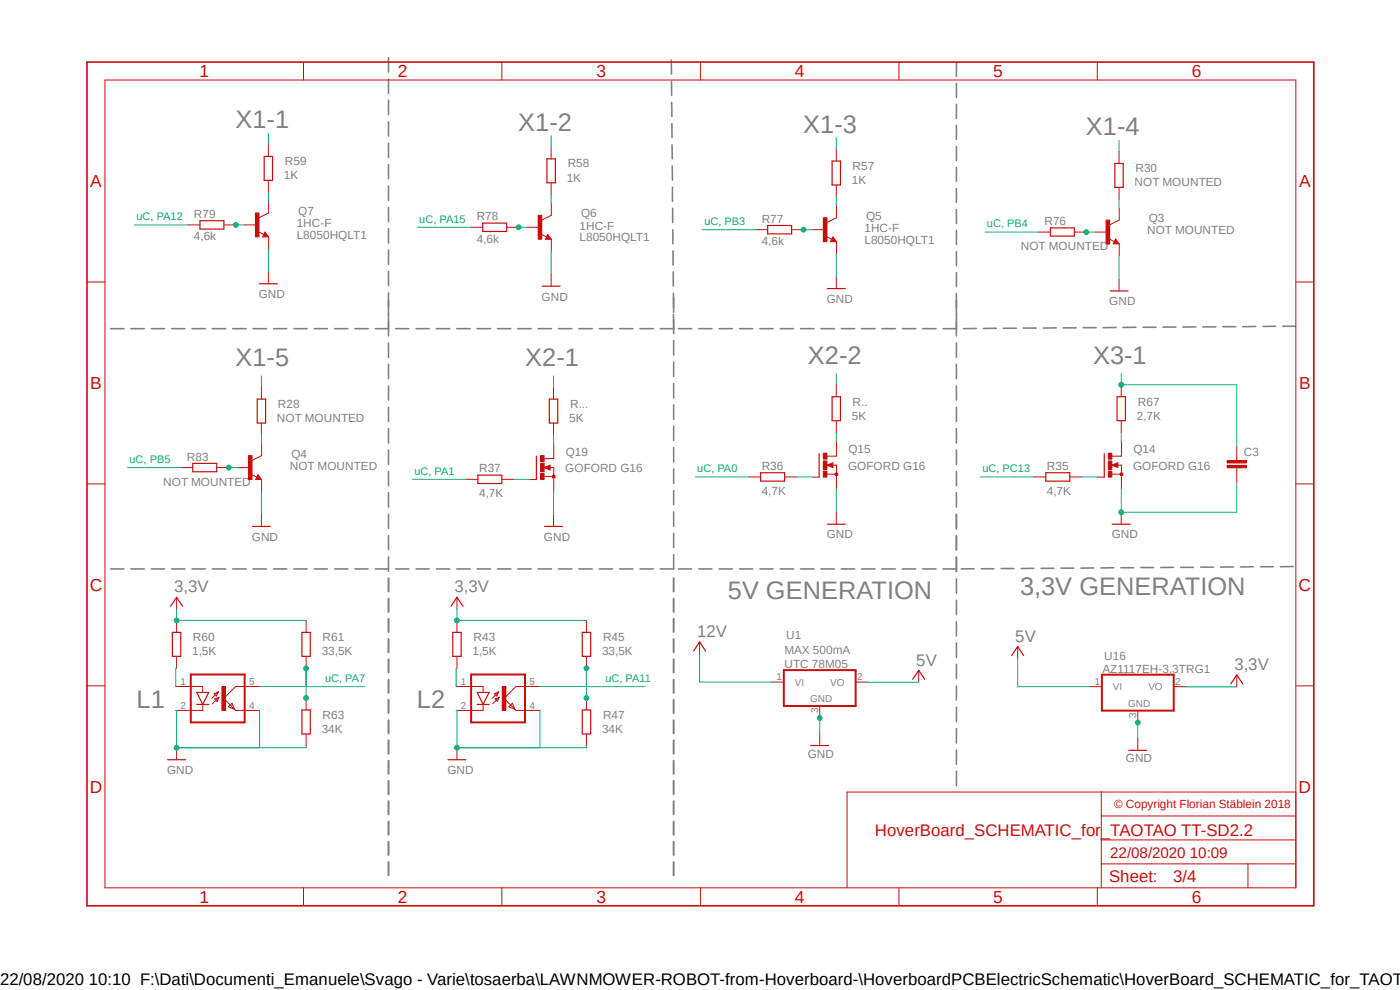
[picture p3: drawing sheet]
<svg xmlns="http://www.w3.org/2000/svg" width="297mm" height="210mm" viewBox="0 0 297 210" stroke-linecap="round" stroke-linejoin="round" font-family="sans-serif">
<path d="M17.9 12.1l261.2 180.6M279.1 12.1l-261.2 180.6" fill="none" stroke="#fff" stroke-width=".21"/>
<g fill="none" stroke="#808080" stroke-width=".42">
<path d="M82.4 122.7v2.8M82.4 127v2.8M82.4 131.3v2.8M82.4 135.6v2.8M82.4 139.9v2.8M142.9 122.7v2.8M142.9 127v2.8M142.9 131.3v2.8M142.9 135.6v2.8M142.9 139.9v2.8M82.4 144.2v2.8M82.4 148.5v2.8"/>
<path d="M82.4 152.8v2.8M82.4 157.1v2.8M142.9 144.2v2.8M142.9 148.5v2.8M142.9 152.8v2.8M142.9 157.1v2.8M82.4 161.4v2.8M82.4 165.7v2.8M82.4 170v2.8M82.4 174.3v2.8M82.4 178.6v2.8M142.9 161.4v2.8"/>
<path d="M142.9 165.7v2.8M142.9 170v2.8M142.9 174.3v2.8M142.9 178.6v2.8M82.4 182.9v2.8M142.9 182.9v2.8"/>
</g>
<g fill="none" stroke="#808080" stroke-width=".34">
<path d="M82.4 12.2v3.1M82.4 16.8v3M142.4 12.7l.1 3M142.5 17.2v3M202.9 13.2v3M202.9 17.7v3M82.4 21.3v3M82.4 25.8v3.1M82.4 30.4v3M82.4 34.9v3M82.4 39.5v3M142.5 21.7v3"/>
<path d="M142.5 26.2l.1 3M142.6 30.7v3M142.6 35.2l.1 3M142.7 39.7v3M202.9 22.1v3M202.9 26.6v2.9M202.9 31.1v2.9M202.9 35.5v3M82.4 44v3M82.4 48.5v3.1M82.4 53v3.1M82.4 57.6v3"/>
<path d="M142.7 44.2v3M142.7 48.7v3M142.8 53.2v3M142.8 57.7v3M202.9 40v2.9M202.9 44.4v3M202.9 48.9v3M202.9 53.4v2.9M202.9 57.8v3M23.5 69.7h2.8M27.8 69.7h2.8M32.1 69.7h2.8"/>
<path d="M36.4 69.7h2.8M40.7 69.7h2.9M45 69.7h2.9M49.4 69.7h2.8M53.7 69.7h2.8M58 69.7h2.8M62.4 69.7h2.8M66.7 69.7h2.8M71 69.7h2.8M75.3 69.7h2.8M79.6 69.7h2.8M82.4 62.1v9.2"/>
<path d="M82.4 72.8v3M82.4 77.3v3M83.9 69.7h2.8M88.3 69.7h2.8M92.6 69.7h2.8M96.9 69.7h2.8M101.2 69.7h2.9M105.5 69.7h2.9M109.9 69.7h2.8M114.2 69.7h2.8M118.5 69.7h2.8M122.8 69.7h2.8"/>
<path d="M127.1 69.7h2.9M131.4 69.7h2.9M135.8 69.7h2.8M142.9 66.7v3h-2.8M142.9 62.2v3M142.9 63.2v3.1M142.9 67.7v3.1M142.9 72.3v3M142.9 76.8v3M143.9 69.7h2.8M148.3 69.7h2.7M152.6 69.7h2.8"/>
<path d="M156.9 69.7h2.8M161.2 69.7h2.8M165.5 69.7h2.9M169.8 69.7h2.9M174.2 69.7h2.8M178.5 69.7h2.8M182.8 69.7h2.8M187.1 69.7h2.8M191.4 69.7h2.9M195.7 69.7h2.9M200.1 69.7h2.8M202.9 62.3v9"/>
<path d="M202.9 72.8v3M202.9 77.3v3M207.1 69.7h-2.7M211.4 69.6l-2.8 .1M212.9 69.6h2.7M217.1 69.6h2.7M224.1 69.6h-2.8M225.6 69.6h2.7M229.8 69.5h2.7M236.8 69.5h-2.8M241 69.4l-2.7 .1M242.5 69.4h2.7"/>
<path d="M246.7 69.4h2.8M253.7 69.3l-2.7 .1M255.2 69.3h2.7M259.4 69.3h2.8M266.4 69.3h-2.7M270.6 69.2l-2.7 .1M272.2 69.2h2.7M82.4 81.9v3M82.4 86.4v3M82.4 90.9v3.1M82.4 95.5v3M82.4 100v3"/>
<path d="M142.9 81.4v3M142.9 85.9v3M142.9 90.4v3.1M142.9 95v3M142.9 99.5v3M202.9 81.9v3M202.9 86.4v3M202.9 90.9v3.1M202.9 95.5v3M202.9 100v3M82.4 104.5v3.1M82.4 109.1v3"/>
<path d="M82.4 113.6v3M82.4 118.2v3M142.9 104.1v3M142.9 108.6v3M142.9 113.1v3.1M142.9 117.6v3.1h-2.8M202.9 104.5v3.1M202.9 109.1v3.1M202.9 113.6v3.2M202.9 118.2v3.1M23.5 120.7h2.8M27.8 120.7h2.8"/>
<path d="M32.1 120.7h2.8M36.4 120.7h2.8M40.7 120.7h2.9M45 120.7h2.9M49.4 120.7h2.8M53.7 120.7h2.8M58 120.7h2.8M62.4 120.7h2.8M66.7 120.7h2.8M71 120.7h2.8M75.3 120.7h2.8M79.6 120.7h2.8"/>
<path d="M83.9 120.7h2.8M88.3 120.7h2.8M92.6 120.7h2.8M96.9 120.7h2.8M101.2 120.7h2.9M105.5 120.7h2.9M109.9 120.7h2.8M114.2 120.7h2.8M118.5 120.7h2.8M122.8 120.7h2.8M127.1 120.7h2.9M131.4 120.7h2.9"/>
<path d="M135.8 120.7h2.8M143.9 120.7h2.8M148.3 120.7h2.7M152.6 120.7h2.8M156.9 120.7h2.8M161.2 120.7h2.8M165.5 120.7h2.9M169.8 120.7h2.9M174.2 120.7h2.8M178.5 120.7h2.8M182.8 120.7h2.8M187.1 120.7h2.8"/>
<path d="M191.4 120.7h2.9M195.7 120.7h2.9M200.1 120.7h2.8M202.9 122.8v3.1M202.9 127.3v3.1M202.9 131.9v3M202.9 136.4v3M206.6 120.6l-2.7 .1M208.2 120.6h2.7M212.4 120.6h2.7M219.3 120.6h-2.7M220.9 120.6h2.7"/>
<path d="M225.1 120.5h2.7M232 120.5h-2.7M236.3 120.4l-2.7 .1M237.8 120.4h2.7M242 120.4h2.7M249 120.4h-2.7M250.5 120.4h2.7M254.7 120.3h2.7M261.7 120.3h-2.7M265.9 120.2l-2.7 .1M267.4 120.2h2.7M274.4 120.2h-2.7"/>
<path d="M202.9 140.9v3.1M202.9 145.5v3M202.9 150v3.1M202.9 154.6v3M202.9 159.1v3M202.9 163.6v3.1"/>
</g>
<g fill="none" stroke="#c90d0c" stroke-width=".21">
<path d="M22.3 17h252.6v171.3h-252.6zM64.4 13.2v3.8M106.5 13.2v3.8M148.6 13.2v3.8M190.7 13.2v3.8M232.8 13.2v3.8M56.9 30.6v2.6M56.9 38.3v2.5M18.5 59.8h3.8M54.7 49.1l1.3 .6M56.2 49.2l.8 1h-1.3zM56.9 57.7v2.5"/>
<path d="M57 45.2l-2.1 1M274.9 59.8h3.8M18.5 102.7h3.8M274.9 102.7h3.8M18.5 145.5h3.8M274.9 145.5h3.8M233.6 168v20.3M233.6 178.2h41.3M233.6 173.1h41.3M274.9 168h-95.2v20.3M64.4 188.3v3.9M106.5 188.3v3.9"/>
<path d="M148.6 188.3v3.9M190.7 188.3v3.9M232.8 188.3v3.9M233.6 183.3h41.3M264.8 183.3v5"/>
</g>
<path d="M18.5 13.2h260.2v179h-260.2z" fill="none" stroke="#c90d0c" stroke-width=".34"/>
<path d="M56 33.2h1.8v5.1h-1.8zM56.2 49.7l.1 .3h-.3l.2-.5 .5 .6h-.7M55 60.2h3.8" fill="none" stroke="#c90d0c" stroke-width=".25"/>
<path d="M54.2 45.2h.7v5h-.7z" fill-rule="evenodd" fill="#c90d0c"/>
<path d="M116.9 31.2v2.5M116.9 38.8v2.5M39.9 47.7h2.5M47.5 47.7h2.5M51.9 47.7h2.5M54.2 45.2h.7v5h-.7zM57 42.6v2.6M57 50.2v2.6M114.7 49.7l1.3 .5M116.2 49.7l.8 1.1h-1.3zM116.9 58.2v2.5M117 45.7l-2.1 1" fill="none" stroke="#c90d0c" stroke-width=".21"/>
<path d="M116 33.7h1.8v5.1h-1.8zM42.4 46.8h5.1v1.8h-5.1zM116.2 50.2l.1 .3h-.3l.2-.5 .5 .6h-.7M115 60.7h3.8" fill="none" stroke="#c90d0c" stroke-width=".25"/>
<path d="M114.2 45.7h.7v5.1h-.7z" fill-rule="evenodd" fill="#c90d0c"/>
<path d="M177.4 31.6v2.6M177.4 39.2v2.6M99.9 48.2h2.5M107.5 48.2h2.5M111.9 48.2h2.5M114.2 45.7h.7v5.1h-.7zM117 43.1v2.6M117 50.8v2.5M175.2 50.1l1.2 .7M176.7 50.2l.8 1.1h-1.3zM177.4 58.7v2.5M177.5 46.2l-2.1 1" fill="none" stroke="#c90d0c" stroke-width=".21"/>
<path d="M176.5 34.2h1.8v5h-1.8zM102.4 47.3h5.1v1.8h-5.1zM176.7 50.8l.1 .2h-.4l.3-.5 .5 .6h-.8M175.5 61.2h3.8" fill="none" stroke="#c90d0c" stroke-width=".25"/>
<path d="M174.7 46.2h.7v5.1h-.7z" fill-rule="evenodd" fill="#c90d0c"/>
<path d="M237.4 32.1v2.6M237.4 39.8v2.5M160.3 48.7h2.6M167.9 48.7h2.6M172.4 48.7h2.5M174.7 46.2h.7v5.1h-.7zM177.5 43.6v2.6M177.5 51.3v2.5M235.2 50.6l1.2 .7M236.7 50.7l.7 1h-1.2zM237.4 59.2v2.5M237.4 46.7l-2 1" fill="none" stroke="#c90d0c" stroke-width=".21"/>
<path d="M236.5 34.7h1.8v5.1h-1.8zM162.9 47.8h5v1.8h-5zM236.7 51.2l.1 .3h-.4l.3-.5 .5 .6h-.8M235.5 61.7h3.8" fill="none" stroke="#c90d0c" stroke-width=".25"/>
<path d="M234.7 46.7h.7v5.1h-.7z" fill-rule="evenodd" fill="#c90d0c"/>
<path d="M220.3 49.2h2.5M227.9 49.2h2.6M232.4 49.2h2.5M234.7 46.7h.7v5.1h-.7zM237.4 44.2v2.5M237.4 51.7v2.6M55.5 82.1v2.6M55.5 89.7v2.6M55.5 96.6l-2 1.1M53.3 100.6l1.2 .6M54.7 100.7l.8 1h-1.3zM55.5 109.1v2.6" fill="none" stroke="#c90d0c" stroke-width=".21"/>
<path d="M222.8 48.3h5.1v1.8h-5.1zM54.6 84.7h1.7v5h-1.7zM53.6 111.7h3.8M54.7 101.2l.2 .3h-.4l.2-.5 .5 .6h-.7" fill="none" stroke="#c90d0c" stroke-width=".25"/>
<path d="M52.7 96.6h.8v5.1h-.8z" fill-rule="evenodd" fill="#c90d0c"/>
<g fill="none" stroke="#c90d0c" stroke-width=".21">
<path d="M38.4 99.2h2.5M46 99.2h2.5M50.4 99.2h2.6M52.7 96.6h.8v5.1h-.8zM55.5 94.1v2.5M55.5 101.7v2.6M37.5 126.7v2.5M37.5 131.6v2.6M37.5 139.2v2.6M39.8 145.6h3.2v1.3M43 149.4v1.3h-3.2M45.4 147.2l.9-.4-.4 .9z"/>
<path d="M45.6 148.3l.8-.4-.3 .9zM46.3 146.8l-1.4 1.4M46.4 147.9l-1.4 1.4M48.5 149.9l.7-.7 .5 1.3zM52.5 145.6h-2.5l-2.5 2.6 2.5 2.5h2.5"/>
</g>
<path d="M40.9 98.3h5.1v1.8h-5.1zM36.2 128.6l1.3-1.9 1.2 1.9M36.6 134.2h1.8v5h-1.8zM41.7 146.9h2.6l-1.3 2.5zM41.7 149.4h2.6" fill="none" stroke="#c90d0c" stroke-width=".25"/>
<path d="M40.5 143.1h11.4v10.1h-11.4z" fill="none" stroke="#c90d0c" stroke-width=".42"/>
<path d="M47.1 145.6h.7v5.1h-.7z" fill-rule="evenodd" fill="#c90d0c"/>
<g fill="none" stroke="#c90d0c" stroke-width=".21">
<path d="M64.9 131.6v2.6M64.9 139.2v2.6M96.9 126.7v2.5M96.9 131.6v2.6M96.9 139.2v2.6M37.3 145.6h2.5M37.3 150.7h2.5M37.5 158.6v2.6M47.1 145.6h.7v5.1h-.7zM52.5 145.6h2.6M52.5 150.7h2.6M64.9 148.1v2.5"/>
<path d="M64.9 155.7v2.5M99.3 145.6h3.2v1.3M102.5 149.4v1.3h-3.2M104.9 147.2l.9-.4-.4 .9zM105 148.3l.9-.4-.4 .9zM105.8 146.8l-1.4 1.4M105.9 147.9l-1.4 1.4M107.9 149.9l.8-.7 .5 1.3zM112 145.6h-2.5l-2.6 2.6 2.6 2.5h2.5"/>
</g>
<path d="M64.1 134.2h1.7v5h-1.7zM95.7 128.6l1.2-1.9 1.3 1.9M96.1 134.2h1.7v5h-1.7zM64.1 150.6h1.7v5.1h-1.7zM101.2 146.9h2.6l-1.3 2.5zM101.2 149.4h2.6M35.6 161.2h3.8" fill="none" stroke="#c90d0c" stroke-width=".25"/>
<path d="M99.9 143.1h11.5v10.1h-11.5z" fill="none" stroke="#c90d0c" stroke-width=".42"/>
<path d="M106.6 145.6h.7v5.1h-.7z" fill-rule="evenodd" fill="#c90d0c"/>
<g fill="none" stroke="#c90d0c" stroke-width=".21">
<path d="M115.4 99.2l1.3-.5v1zM116.6 99.2h.9v5.1M117.4 82.1v2.6M117.4 89.7v2.6M117.5 94.1v3.2h-2.1M112.4 101.7h1.4M115.4 101.1h2.1M117.4 109.1v2.6M124.4 131.6v2.6M124.4 139.2v2.6M148.4 136.2v2.5M215.9 137.2v2.5"/>
<path d="M96.8 145.6h2.5M96.8 150.7h2.5M96.9 158.6v2.6M106.6 145.6h.7v5.1h-.7zM112 145.6h2.6M112 150.7h2.6M124.4 148.1v2.5M124.4 155.7v2.5M163.7 144.7h2.6M173.9 149.8v2.5M173.9 155.6v2.6M181.5 144.7h2.6"/>
<path d="M194.9 142.2v2.5M231.2 145.7h2.6M241.4 150.7v2.6M241.4 156.6v2.6M249 145.7h2.5M262.4 143.2v2.5"/>
</g>
<path d="M113.8 96.8v4.9M116.5 84.7h1.8v5h-1.8zM115.5 111.7h3.8M123.5 134.2h1.8v5h-1.8zM147.2 138.1l1.2-1.9 1.3 1.9M214.6 139.1l1.3-1.9 1.3 1.9M123.5 150.6h1.8v5.1h-1.8zM172 158.2h3.8M193.6 144.1l1.3-1.9 1.3 1.9M239.5 159.2h3.8M261.1 145.1l1.3-1.9 1.3 1.9M95 161.2h3.8" fill="none" stroke="#c90d0c" stroke-width=".25"/>
<path d="M166.3 142.2h15.2v7.6h-15.2zM233.8 143.1h15.2v7.6h-15.2z" fill="none" stroke="#c90d0c" stroke-width=".42"/>
<path d="M116.6 98.9l-.9 .3 .9 .2v-.2h-.3" fill="none" stroke="#c90d0c" stroke-width=".34"/>
<path d="M117.2 100.9l.3-.1 .2 .1 .1 .2-.1 .2h-.5z" fill-rule="evenodd" fill="#c90d0c"/>
<path d="M117.2 100.9l.3-.1 .2 .1 .1 .2-.1 .2h-.5z" fill="none" stroke="#c90d0c" stroke-width=".21"/>
<path d="M114.7 100.5h.7v1.2h-.7z" fill-rule="evenodd" fill="#c90d0c"/>
<path d="M114.7 100.5h.7v1.2h-.7z" fill="none" stroke="#c90d0c" stroke-width=".21"/>
<path d="M114.7 96.6h.7v1.3h-.7z" fill-rule="evenodd" fill="#c90d0c"/>
<path d="M114.7 96.6h.7v1.3h-.7z" fill="none" stroke="#c90d0c" stroke-width=".21"/>
<path d="M114.7 98.3h.7v1.8h-.7z" fill-rule="evenodd" fill="#c90d0c"/>
<path d="M114.7 98.3h.7v1.8h-.7zM175.4 98.7l1.3-.5v1zM176.6 98.7h.9v5.1M177.4 81.6v2.6M177.4 89.2v2.6M177.5 93.6v3.2h-2.1M98.8 101.7h2.6M106.5 101.7h2.5M172.4 101.2h1.4M175.4 100.6h2.1M177.4 108.7v2.5" fill="none" stroke="#c90d0c" stroke-width=".21"/>
<path d="M173.8 96.3v4.9M176.5 84.2h1.8v5h-1.8zM101.4 100.8h5.1v1.8h-5.1zM175.5 111.2h3.8" fill="none" stroke="#c90d0c" stroke-width=".25"/>
<path d="M176.6 98.4l-.9 .3 .9 .2v-.2h-.3" fill="none" stroke="#c90d0c" stroke-width=".34"/>
<path d="M177.2 100.4h.5v.4h-.5z" fill-rule="evenodd" fill="#c90d0c"/>
<path d="M177.2 100.4h.5v.4h-.5z" fill="none" stroke="#c90d0c" stroke-width=".21"/>
<path d="M174.7 99.9h.7v1.3h-.7z" fill-rule="evenodd" fill="#c90d0c"/>
<path d="M174.7 99.9h.7v1.3h-.7z" fill="none" stroke="#c90d0c" stroke-width=".21"/>
<path d="M174.7 96.1h.7v1.3h-.7z" fill-rule="evenodd" fill="#c90d0c"/>
<path d="M174.7 96.1h.7v1.3h-.7z" fill="none" stroke="#c90d0c" stroke-width=".21"/>
<path d="M174.7 97.8h.7v1.8h-.7z" fill-rule="evenodd" fill="#c90d0c"/>
<path d="M174.7 97.8h.7v1.8h-.7zM235.9 98.7l1.3-.5v1zM237 98.7h.9v5.1M237.9 81.6v2.6M237.9 89.2v2.6M237.9 93.6v3.2h-2M158.8 101.2h2.6M166.5 101.2h2.5M232.8 101.2h1.5M235.9 100.6h2M237.9 108.7v2.5" fill="none" stroke="#c90d0c" stroke-width=".21"/>
<path d="M234.3 96.3v4.9M237 84.2h1.8v5h-1.8zM161.4 100.3h5.1v1.8h-5.1zM236 111.2h3.8" fill="none" stroke="#c90d0c" stroke-width=".25"/>
<path d="M237 98.4l-.9 .3 .9 .2v-.2h-.2" fill="none" stroke="#c90d0c" stroke-width=".34"/>
<path d="M237.7 100.4h.5v.4h-.5z" fill-rule="evenodd" fill="#c90d0c"/>
<path d="M237.7 100.4h.5v.4h-.5z" fill="none" stroke="#c90d0c" stroke-width=".21"/>
<path d="M235.1 99.9h.8v1.3h-.8z" fill-rule="evenodd" fill="#c90d0c"/>
<path d="M235.1 99.9h.8v1.3h-.8z" fill="none" stroke="#c90d0c" stroke-width=".21"/>
<path d="M235.1 96.1h.8v1.3h-.8z" fill-rule="evenodd" fill="#c90d0c"/>
<path d="M235.1 96.1h.8v1.3h-.8z" fill="none" stroke="#c90d0c" stroke-width=".21"/>
<path d="M235.1 97.8h.8v1.8h-.8z" fill-rule="evenodd" fill="#c90d0c"/>
<path d="M235.1 97.8h.8v1.8h-.8zM262.4 97.2v.5M262.4 99.2v.5M219.3 101.2h2.6M226.9 101.2h2.6" fill="none" stroke="#c90d0c" stroke-width=".21"/>
<path d="M221.9 100.3h5v1.8h-5z" fill="none" stroke="#c90d0c" stroke-width=".25"/>
<path d="M260.3 98.7h4.1v.5h-4.1z" fill-rule="evenodd" fill="#c90d0c"/>
<path d="M260.3 98.7h4.1v.5h-4.1z" fill="none" stroke="#c90d0c" stroke-width=".21"/>
<path d="M260.3 97.7h4.1v.5h-4.1z" fill-rule="evenodd" fill="#c90d0c"/>
<path d="M260.3 97.7h4.1v.5h-4.1zM262.4 94.7v2.5M262.4 99.7v2.6" fill="none" stroke="#c90d0c" stroke-width=".21"/>
<path d="M56.9 52.8v4.9M116.9 53.3v4.9M177.4 53.8v4.9M237.4 54.3v4.9M55.5 104.3v4.8M37.3 150.7h.2v7.9h17.6v-7.9" fill="none" stroke="#0dab76" stroke-width=".21"/>
<circle cx="37.5" cy="158.6" r=".51" fill="#0dab76"/>
<g fill="none" stroke="#0dab76" stroke-width=".21">
<path d="M64.9 158.2v.4h-27.4M96.8 150.7h.1v7.9h17.7v-7.9"/>
<circle cx="37.5" cy="158.6" r=".51"/>
</g>
<circle cx="96.9" cy="158.6" r=".51" fill="#0dab76"/>
<g fill="none" stroke="#0dab76" stroke-width=".21">
<path d="M124.4 158.2v.4h-27.5M173.9 152.3v3.3"/>
<circle cx="96.9" cy="158.6" r=".51"/>
</g>
<circle cx="173.9" cy="152.3" r=".51" fill="#0dab76"/>
<g fill="none" stroke="#0dab76" stroke-width=".21">
<path d="M241.4 153.2v3.4"/>
<circle cx="173.9" cy="152.3" r=".51"/>
</g>
<circle cx="241.4" cy="153.3" r=".51" fill="#0dab76"/>
<g fill="none" stroke="#0dab76" stroke-width=".21">
<path d="M117.4 104.3v4.8M177.4 103.8v4.9M262.4 102.3v6.4h-24.5v-4.9"/>
<circle cx="241.4" cy="153.3" r=".51"/>
</g>
<circle cx="237.9" cy="108.7" r=".51" fill="#0dab76"/>
<g fill="none" stroke="#0dab76" stroke-width=".21">
<path d="M50 47.7h1.9M56.9 40.8v1.9"/>
<circle cx="237.9" cy="108.7" r=".51"/>
</g>
<circle cx="50" cy="47.7" r=".51" fill="#0dab76"/>
<g fill="none" stroke="#0dab76" stroke-width=".21">
<path d="M28.5 47.7h11.4M109.9 48.2h2M116.9 41.3v1.9"/>
<circle cx="50" cy="47.7" r=".51"/>
</g>
<circle cx="110" cy="48.2" r=".51" fill="#0dab76"/>
<g fill="none" stroke="#0dab76" stroke-width=".21">
<path d="M88.5 48.2h11.4M170.4 48.7h2M177.4 41.8v1.9"/>
<circle cx="110" cy="48.2" r=".51"/>
</g>
<circle cx="170.5" cy="48.7" r=".51" fill="#0dab76"/>
<g fill="none" stroke="#0dab76" stroke-width=".21">
<path d="M149 48.7h11.3M230.4 49.2h2M237.4 42.3v1.9"/>
<circle cx="170.5" cy="48.7" r=".51"/>
</g>
<circle cx="230.5" cy="49.2" r=".51" fill="#0dab76"/>
<g fill="none" stroke="#0dab76" stroke-width=".21">
<path d="M56.9 28.3v2.3M116.9 28.7v2.5M177.4 29.3v2.3M237.4 29.8v2.3M209 49.2h11.3M48.5 99.2h1.9M55.5 92.3v1.9"/>
<circle cx="230.5" cy="49.2" r=".51"/>
</g>
<circle cx="48.5" cy="99.2" r=".51" fill="#0dab76"/>
<g fill="none" stroke="#0dab76" stroke-width=".21">
<path d="M55.5 79.8v2.3M27.1 99.2h11.3M37.5 129.2v2.4h27.4"/>
<circle cx="48.5" cy="99.2" r=".51"/>
</g>
<circle cx="37.5" cy="131.6" r=".51" fill="#0dab76"/>
<g fill="none" stroke="#0dab76" stroke-width=".21">
<path d="M96.9 129.2v2.4h27.5"/>
<circle cx="37.5" cy="131.6" r=".51"/>
</g>
<circle cx="96.9" cy="131.6" r=".51" fill="#0dab76"/>
<g fill="none" stroke="#0dab76" stroke-width=".21">
<path d="M148.4 138.7v6h15.3M215.9 139.7v6h15.3M37.5 141.8h-.2v3.8M55.1 145.6h9.8M64.9 141.8v3.9h12.5M184.1 144.7h10.8M251.5 145.7h10.9M251.5 145.7h.1"/>
<circle cx="96.9" cy="131.6" r=".51"/>
</g>
<circle cx="64.9" cy="141.8" r=".51" fill="#0dab76"/>
<g fill="none" stroke="#0dab76" stroke-width=".21">
<path d="M64.9 141.8v6.4"/>
<circle cx="64.9" cy="141.8" r=".51"/>
</g>
<circle cx="64.9" cy="148.1" r=".51" fill="#0dab76"/>
<g fill="none" stroke="#0dab76" stroke-width=".21">
<path d="M96.9 141.8h-.1v3.8M114.6 145.6h9.8M124.4 141.8v3.9h12.5"/>
<circle cx="64.9" cy="148.1" r=".51"/>
</g>
<circle cx="124.4" cy="141.8" r=".51" fill="#0dab76"/>
<g fill="none" stroke="#0dab76" stroke-width=".21">
<path d="M124.4 141.8v6.4"/>
<circle cx="124.4" cy="141.8" r=".51"/>
</g>
<circle cx="124.4" cy="148.1" r=".51" fill="#0dab76"/>
<g fill="none" stroke="#0dab76" stroke-width=".21">
<path d="M117.4 79.8v2.3M177.4 79.2v2.4M237.9 79.2v2.4h24.5v13.1M117.4 92.3v1.9M177.4 91.8v1.9M237.9 91.8v1.9M87.5 101.7h11.3M109 101.7h3.4M147.5 101.2h11.3M169 101.2h3.4"/>
<circle cx="124.4" cy="148.1" r=".51"/>
</g>
<circle cx="237.9" cy="81.6" r=".51" fill="#0dab76"/>
<g fill="none" stroke="#0dab76" stroke-width=".21">
<path d="M208 101.2h11.3M229.5 101.2h3.4"/>
<circle cx="237.9" cy="81.6" r=".51"/>
</g>
<g font-size="5.4" fill="#808080">
<text x="50" y="27.2">X1-1</text>
<text x="109.9" y="27.7">X1-2</text>
<text x="170.4" y="28.2">X1-3</text>
<text x="230.4" y="28.7">X1-4</text>
<text x="50" y="77.7">X1-5</text>
<text x="111.4" y="77.7">X2-1</text>
<text x="171.4" y="77.2">X2-2</text>
<text x="231.9" y="77.2">X3-1</text>
<text x="154.4" y="127.2">5V GENERATION</text>
<text x="216.4" y="126.2">3,3V GENERATION</text>
<text x="29" y="150.2">L1</text>
<text x="88.4" y="150.2">L2</text>
</g>
<g font-size="3.7" fill="#c90d0c">
<text x="42.3" y="16.4">1</text>
<text x="84.4" y="16.4">2</text>
<text x="126.5" y="16.4">3</text>
<text x="168.6" y="16.4">4</text>
<text x="210.7" y="16.4">5</text>
<text x="252.9" y="16.4">6</text>
<text x="19.1" y="39.7">A</text>
<text x="275.6" y="39.7">A</text>
<text x="19.1" y="82.5">B</text>
<text x="275.6" y="82.5">B</text>
<text x="19" y="125.4">C</text>
<text x="275.5" y="125.4">C</text>
<text x="19" y="168.2">D</text>
<text x="275.5" y="168.2">D</text>
<text x="42.3" y="191.6">1</text>
<text x="84.4" y="191.6">2</text>
<text x="126.5" y="191.6">3</text>
<text x="168.6" y="191.6">4</text>
<text x="210.7" y="191.6">5</text>
<text x="252.9" y="191.6">6</text>
</g>
<g font-size="3.6" fill="#808080">
<text x="37" y="125.7">3,3V</text>
<text x="96.4" y="125.7">3,3V</text>
<text x="147.9" y="135.2">12V</text>
<text x="215.4" y="136.2">5V</text>
<text x="194.4" y="141.2">5V</text>
<text x="261.9" y="142.2">3,3V</text>
</g>
<g font-size="3.6" fill="#c90d0c">
<text x="185.6" y="177.4">HoverBoard_SCHEMATIC_for_TAOTAO TT-SD2.2</text>
<text x="235.3" y="187.2">Sheet:</text>
<text x="248.9" y="187.1">3/4</text>
</g>
<text font-size="3.6" x="0" y="208.9">22/08/2020 10:10 F:\Dati\Documenti_Emanuele\Svago - Varie\tosaerba\LAWNMOWER-ROBOT-from-Hoverboard-\HoverboardPCBElectricSchematic\HoverBoard_SCHEMATIC_for_TAOTA</text>
<text font-size="3.2" fill="#c90d0c" x="235.5" y="182">22/08/2020 10:09</text>
<g font-size="2.5" fill="#808080">
<text x="60.5" y="35">R59</text>
<text x="120.4" y="35.5">R58</text>
<text x="60.2" y="38">1K</text>
<text x="120.2" y="38.5">1K</text>
<text x="180.7" y="39">1K</text>
<text x="180.9" y="36">R57</text>
<text x="240.7" y="39.5">NOT MOUNTED</text>
<text x="240.9" y="36.5">R30</text>
<text x="41.1" y="46.2">R79</text>
<text x="63.3" y="45.6">Q7</text>
<text x="101.1" y="46.7">R78</text>
<text x="123.3" y="46.1">Q6</text>
<text x="161.6" y="47.2">R77</text>
<text x="183.7" y="46.6">Q5</text>
<text x="221.6" y="47.7">R76</text>
<text x="243.7" y="47.1">Q3</text>
<text x="41.1" y="51">4,6k</text>
<text x="63" y="50.7">L8050HQLT1</text>
<text x="63" y="48.2">1HC-F</text>
<text x="101.1" y="51.5">4,6k</text>
<text x="122.9" y="51.2">L8050HQLT1</text>
<text x="122.9" y="48.7">1HC-F</text>
<text x="161.6" y="52">4,6k</text>
<text x="183.4" y="51.7">L8050HQLT1</text>
<text x="183.4" y="49.2">1HC-F</text>
<text x="216.6" y="53">NOT MOUNTED</text>
<text x="243.4" y="49.7">NOT MOUNTED</text>
<text x="54.9" y="63.2">GND</text>
<text x="114.9" y="63.8">GND</text>
<text x="175.4" y="64.3">GND</text>
<text x="235.3" y="64.7">GND</text>
<text x="58.8" y="89.5">NOT MOUNTED</text>
<text x="59" y="86.5">R28</text>
<text x="120.7" y="89.5">5K</text>
<text x="120.9" y="86.5">R...</text>
<text x="180.7" y="89">5K</text>
<text x="180.9" y="86">R..</text>
<text x="241.2" y="89">2,7K</text>
<text x="241.4" y="86">R67</text>
<text x="39.7" y="97.7">R83</text>
<text x="61.5" y="99.7">NOT MOUNTED</text>
<text x="61.8" y="97.1">Q4</text>
<text x="101.6" y="100.2">R37</text>
<text x="119.9" y="100.2">GOFORD G16</text>
<text x="120" y="96.6">Q19</text>
<text x="161.6" y="99.7">R36</text>
<text x="179.9" y="99.7">GOFORD G16</text>
<text x="180" y="96.1">Q15</text>
<text x="222.1" y="99.7">R35</text>
<text x="240.4" y="99.7">GOFORD G16</text>
<text x="240.5" y="96.1">Q14</text>
<text x="263.9" y="96.8">C3</text>
<text x="34.6" y="103">NOT MOUNTED</text>
<text x="101.6" y="105.5">4,7K</text>
<text x="161.6" y="105">4,7K</text>
<text x="222.1" y="105">4,7K</text>
<text x="53.4" y="114.7">GND</text>
<text x="115.4" y="114.7">GND</text>
<text x="175.4" y="114.2">GND</text>
<text x="235.8" y="114.2">GND</text>
<text x="40.9" y="136">R60</text>
<text x="68.5" y="136">R61</text>
<text x="100.5" y="136">R43</text>
<text x="127.9" y="136">R45</text>
<text x="166.8" y="135.5">U1</text>
<text x="40.8" y="139">1,5K</text>
<text x="68.2" y="139">33,5K</text>
<text x="100.2" y="139">1,5K</text>
<text x="127.7" y="139">33,5K</text>
<text x="166.4" y="138.7">MAX 500mA</text>
<text x="166.4" y="141.7">UTC 78M05</text>
<text x="233.9" y="142.7">AZ1117EH-3.3TRG1</text>
<text x="234.3" y="140">U16</text>
<text x="68.2" y="155.5">34K</text>
<text x="68.5" y="152.5">R63</text>
<text x="127.7" y="155.5">34K</text>
<text x="127.9" y="152.5">R47</text>
<text x="171.4" y="160.7">GND</text>
<text x="238.8" y="161.7">GND</text>
<text x="35.4" y="164.2">GND</text>
<text x="94.9" y="164.2">GND</text>
</g>
<text font-size="2.5" fill="#c90d0c" x="236.4" y="171.4">© Copyright Florian Stäblein 2018</text>
<g font-size="2.3" fill="#0dab76">
<text x="29" y="46.7">uC, PA12</text>
<text x="88.9" y="47.2">uC, PA15</text>
<text x="149.4" y="47.7">uC, PB3</text>
<text x="209.4" y="48.2">uC, PB4</text>
<text x="27.5" y="98.2">uC, PB5</text>
<text x="87.9" y="100.7">uC, PA1</text>
<text x="147.9" y="100.2">uC, PA0</text>
<text x="208.4" y="100.2">uC, PC13</text>
<text x="69" y="144.7">uC, PA7</text>
<text x="128.5" y="144.7">uC, PA11</text>
</g>
<g font-size="2.1" fill="#808080">
<text x="38.3" y="145.3">1</text>
<text x="52.9" y="145.3">5</text>
<text x="97.8" y="145.3">1</text>
<text x="112.4" y="145.3">5</text>
<text x="164.8" y="144.3">1</text>
<text x="168.6" y="145.5">VI</text>
<text x="171.9" y="149">GND</text>
<text x="176.1" y="145.5">VO</text>
<text x="181.9" y="144.3">2</text>
<text x="232.2" y="145.3">1</text>
<text x="236.1" y="146.4">VI</text>
<text x="239.4" y="150">GND</text>
<text x="243.6" y="146.4">VO</text>
<text x="249.3" y="145.3">2</text>
<text x="38.3" y="150.4">2</text>
<text x="52.9" y="150.4">4</text>
<text x="97.8" y="150.4">2</text>
<text x="112.4" y="150.4">4</text>
<text x="173.6" y="151.3" transform="rotate(-90 173.6 151.3)">3</text>
<text x="241" y="152.3" transform="rotate(-90 241 152.3)">3</text>
</g>
</svg>
